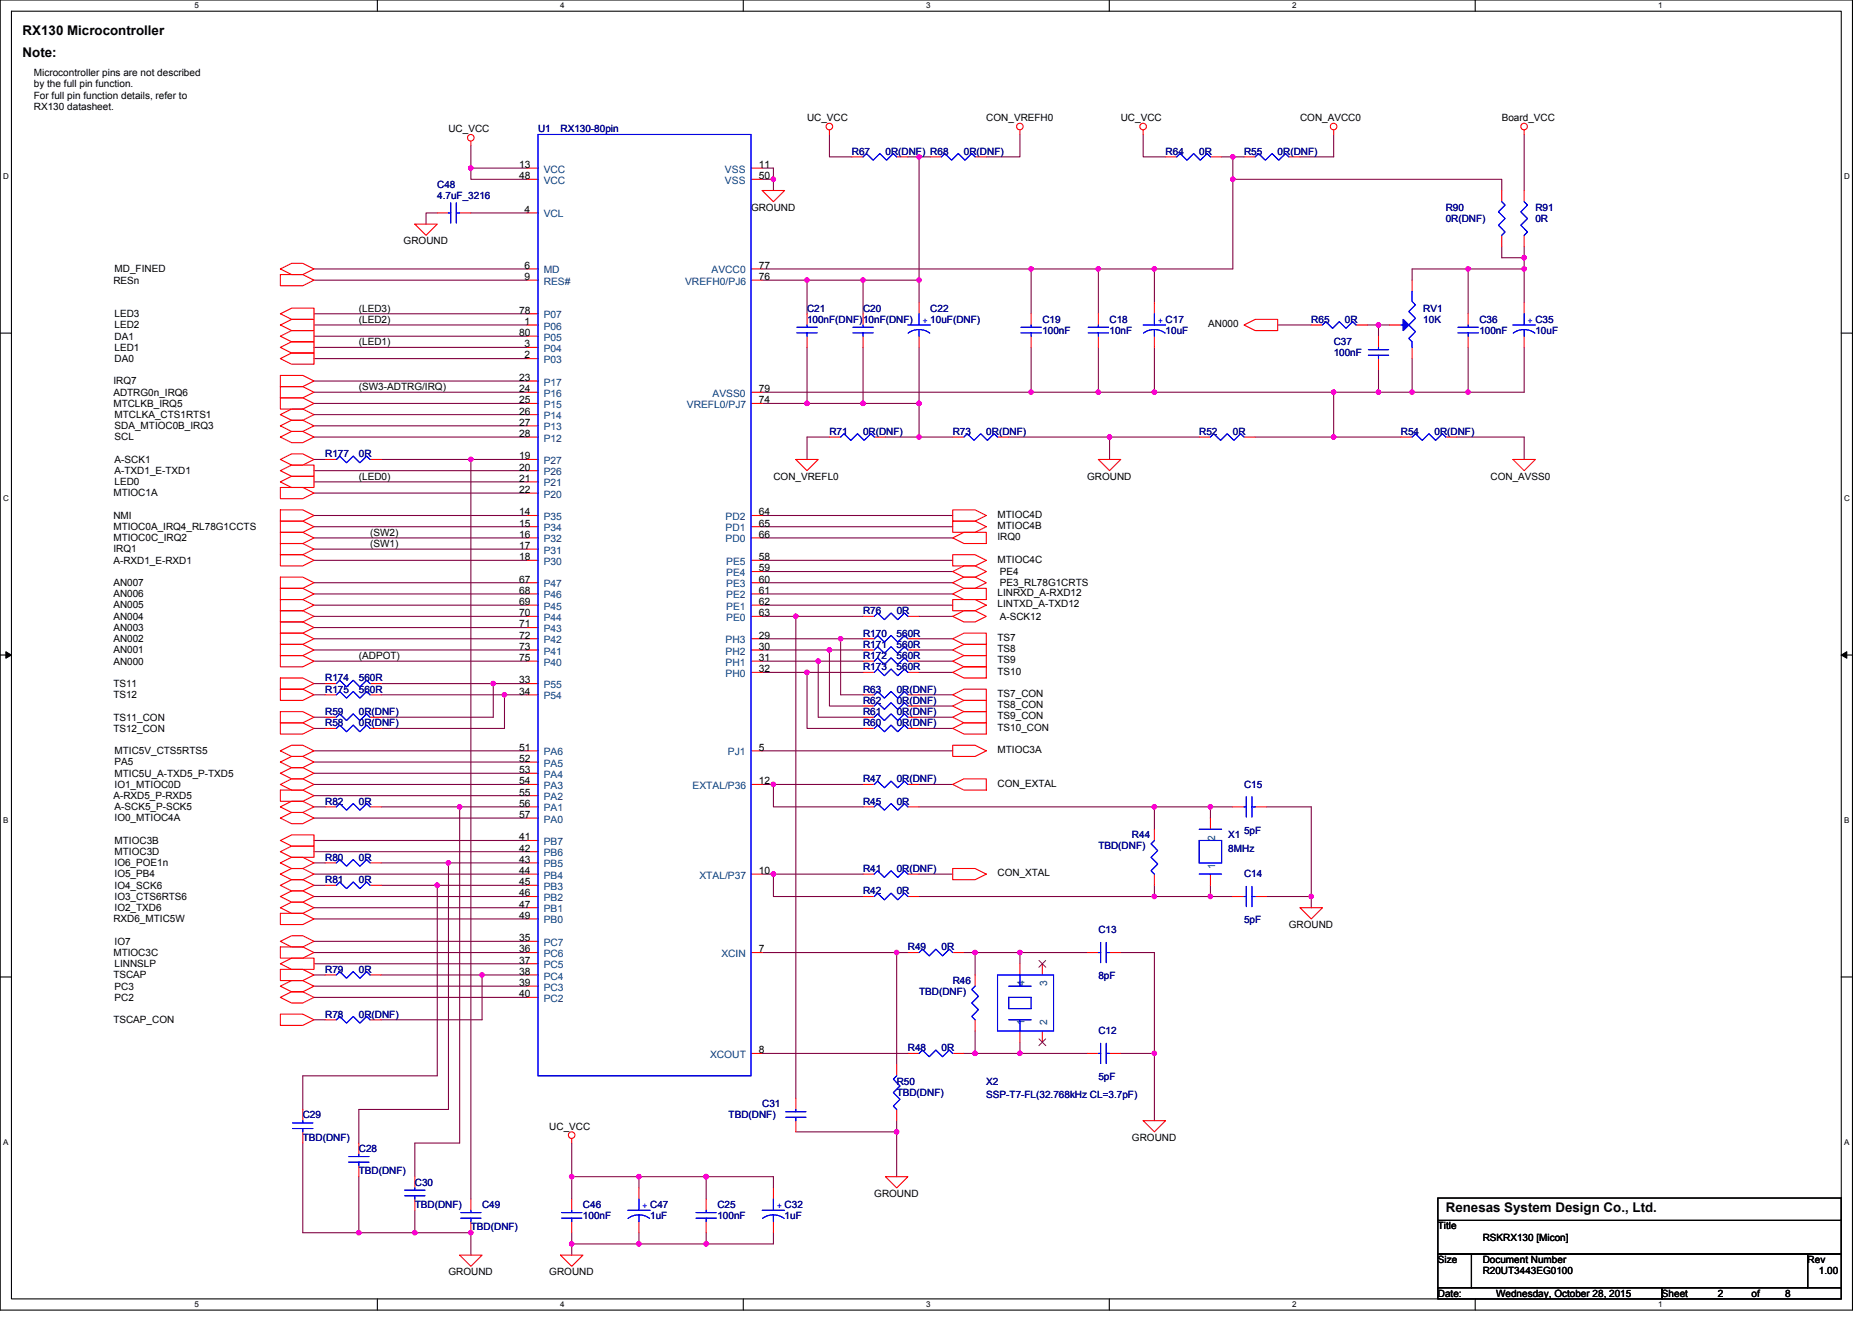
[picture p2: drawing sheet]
<svg xmlns="http://www.w3.org/2000/svg" width="297mm" height="210mm" viewBox="0 0 297 210" stroke-linecap="round" stroke-linejoin="round" font-family="sans-serif">
<path d="M0 0h293.9v207.9h-293.9zM1.8 1.8h290.4v204.3h-290.4z" fill="none" stroke="#000" stroke-width=".17"/>
<g fill="#fff">
<path d="M30.8 .2h.7v1.4h-.7z"/>
<path d="M30.8 206.3h.7v1.4h-.7z"/>
</g>
<path d="M59.9 0v1.8M59.9 206.1v1.8" fill="none" stroke="#000" stroke-width=".17"/>
<g fill="#fff">
<path d="M88.9 .2h.7v1.4h-.7z"/>
<path d="M88.9 206.3h.7v1.4h-.7z"/>
</g>
<path d="M117.9 0v1.8M117.9 206.1v1.8" fill="none" stroke="#000" stroke-width=".17"/>
<g fill="#fff">
<path d="M147 .2h.7v1.4h-.7z"/>
<path d="M147 206.3h.7v1.4h-.7z"/>
</g>
<path d="M176 0v1.8M176 206.1v1.8" fill="none" stroke="#000" stroke-width=".17"/>
<g fill="#fff">
<path d="M205 .2h.7v1.4h-.7z"/>
<path d="M205 206.3h.7v1.4h-.7z"/>
</g>
<path d="M234.1 0v1.8M234.1 206.1v1.8" fill="none" stroke="#000" stroke-width=".17"/>
<g fill="#fff">
<path d="M263.1 .2h.7v1.4h-.7z"/>
<path d="M263.1 206.3h.7v1.4h-.7z"/>
<path d="M.5 27.3h.9v1.4h-.9z"/>
<path d="M292.6 27.3h.9v1.4h-.9z"/>
<path d="M.5 78.4h.9v1.4h-.9z"/>
<path d="M292.6 78.4h.9v1.4h-.9z"/>
</g>
<path d="M0 52.9h1.8M292.2 52.9h1.7" fill="none" stroke="#000" stroke-width=".17"/>
<g fill="#fff">
<path d="M.5 129.5h.8v1.4h-.8z"/>
<path d="M292.6 129.5h.9v1.4h-.9z"/>
</g>
<path d="M0 103.9h1.8M292.2 103.9h1.7" fill="none" stroke="#000" stroke-width=".17"/>
<path d="M.9 103.4l.9 .5-.9 .5zM292.2 103.9l.8-.5v1z" fill="#000" stroke="#000" stroke-width=".16"/>
<g fill="#fff">
<path d="M.5 180.5h.8v1.4h-.8z"/>
<path d="M292.6 180.5h.9v1.4h-.9z"/>
</g>
<path d="M0 155h1.8M292.2 155h1.7M228.2 190.1h64v3.5h-64zM228.2 193.6h64v5.4h-64zM228.2 199h5.3v5.3h-5.3zM233.5 199h53.3v5.3h-53.3zM286.8 199h5.4v5.3h-5.4zM228.2 204.3h35.5v1.8h-35.5zM263.7 204.3h28.5v1.8h-28.5z" fill="none" stroke="#000" stroke-width=".17"/>
<g fill="none" stroke="#800040" stroke-width=".17">
<path d="M69.4 33.8h-1.8v1.8M74.7 26.7v1.7h8.9M74.7 33.8h8.9M74.7 26.7h8.9M74.7 23.1v3.6M120.9 26.7h1.8v1.7M120.9 28.4h1.8M122.7 28.4v1.8M131.6 21.3v3.6h3.6M144.1 24.9h1.7M145.8 24.9v19.5M145.8 24.9h1.8"/>
<path d="M161.8 21.3v3.6h-5.3M181.4 21.3v3.6h3.6M193.8 24.9h1.8M195.6 24.9v3.5M195.6 28.4v14.3h-12.4M195.6 28.4h42.7v1.8M195.6 24.9h1.8M211.6 21.3v3.6h-5.3M238.3 39.1v1.8h3.5M241.8 21.3v8.9M241.8 39.1v1.8M49.8 44.4h33.8"/>
<path d="M49.8 49.8h33.8M49.8 55.1h33.8M49.8 42.7h33.8M49.8 53.3h33.8M49.8 56.9h33.8M49.8 51.6h33.8M120.9 42.7h42.7M120.9 44.5h7.2M128.1 44.4v5.4M128.1 55.1v8.9h-7.2M128.1 44.4h8.8v5.4M136.9 44.4h8.9v3.6"/>
<path d="M136.9 55.1v8.9M145.8 55.1v8.9M163.6 55.1v7.1M163.6 42.7v7.1M163.6 42.7h10.7v7.1M174.3 42.7h8.9v5.3M174.3 55.1v7.1M183.2 55.1v7.1M202.7 51.6h5.4M217 51.6h1.7M218.7 58.7v3.5M220.5 51.6h-1.8v1.7"/>
<path d="M224.1 56.9v5.3M233 42.7h-8.9v1.7M233 55.1v7.1M233 42.7v7.1M233 42.7h8.8M241.8 55.1v7.1h-8.8M241.8 42.7v5.3M241.8 40.9v1.8M49.8 60.5h33.8M49.8 64h33.8M49.8 67.6h33.8M49.8 74.7h33.8"/>
<path d="M49.8 78.2h33.8M49.8 72.9h1.8M49.8 62.2h33.8M49.8 65.8h33.8M49.8 69.3h33.8M49.8 76.5h33.8M60.5 72.9h14.2M74.7 72.9v117.3M74.7 72.9h8.9M120.9 62.2h42.7M128.1 64h8.8M131.6 69.3h-3.5v3.6"/>
<path d="M136.9 64h8.9M140.5 69.3h5.3M145.8 69.3h5.4M145.8 64v5.3M160.1 69.3h16v3.6M163.6 62.2h10.7M174.3 62.2h8.9M176.1 69.3h14.2M183.2 62.2h28.4v7.1M199.2 69.3h12.4M211.6 62.2h7.1M211.6 69.3h10.7"/>
<path d="M218.7 62.2h5.4M224.1 62.2h8.9M231.2 69.3h10.6v3.6M49.8 96h33.8M49.8 99.6h33.8M49.8 81.8h33.8M49.8 83.6h33.8M49.8 87.1h33.8M49.8 94.2h33.8M49.8 97.8h33.8M49.8 85.3h33.8M49.8 88.9h33.8"/>
<path d="M49.8 92.5h33.8M120.9 81.8h30.3M120.9 83.6h30.3M120.9 85.3h30.3M120.9 88.9h30.3M120.9 90.7h30.3M120.9 92.5h30.3M120.9 94.2h30.3M120.9 96h30.3M120.9 97.8h5.4M126.3 97.8h10.6M126.3 97.8v76.4"/>
<path d="M145.8 97.8h5.4M49.8 113.8h1.8M49.8 115.6h1.8M49.8 103.1h33.8M49.8 119.1h33.8M49.8 101.3h33.8M49.8 104.9h33.8M49.8 108.5h1.8M49.8 110.2h1.8M60.5 110.2h19.5M60.5 108.5h17.8M78.3 108.5v5.3h-17.8"/>
<path d="M78.3 108.5h5.3M80 110.2v5.4h-19.5M80 110.2h3.6M120.9 104.9h8.9M120.9 103.1h10.7M120.9 119.1h30.3M120.9 101.3h12.5M120.9 106.7h7.2v8.9h8.8M128.1 106.7h8.8M129.8 104.9v8.9h7.1M129.8 104.9h7.1M131.6 103.1v8.9h5.3"/>
<path d="M131.6 103.1h5.3M133.4 101.3v8.9h3.5M133.4 101.3h3.5M145.8 101.3h5.4M145.8 103.1h5.4M145.8 104.9h5.4M145.8 106.7h5.4M145.8 110.2h5.4M145.8 112h5.4M145.8 113.8h5.4M145.8 115.6h5.4M49.8 120.9h33.8"/>
<path d="M49.8 124.5h33.8M49.8 126.2h33.8M49.8 133.3h33.8M49.8 138.7h33.8M49.8 122.7h33.8M49.8 129.8h33.8M49.8 135.1h33.8M49.8 136.9h1.8M49.8 128h1.8M60.5 136.9h10.7M60.5 128h12.4M71.2 136.9v39.1h-14.3v5.4"/>
<path d="M71.2 136.9h12.4M72.9 128h10.7M72.9 128v53.4h-7.1v5.3M120.9 124.5h1.8M120.9 138.7h1.8M122.7 124.5h14.2M122.7 138.7v3.5h14.2M122.7 124.5v3.5h14.2M122.7 138.7h14.2M145.8 128h37.4v3.6M145.8 138.7h5.4M145.8 124.5h5.4"/>
<path d="M183.2 128h8.9M192.1 128v1.8M192.1 128h3.5M201 128h7.1v14.2M49.8 142.2h33.8M49.8 145.8h33.8M49.8 149.4h33.8M49.8 152.9h33.8M49.8 158.2h33.8M49.8 144h33.8M49.8 151.1h33.8M49.8 156.5h33.8"/>
<path d="M49.8 140.5h1.8M49.8 154.7h1.8M60.5 154.7h16M60.5 140.5h8.9M69.4 140.5v30.2h-21.4v5.3M69.4 140.5h14.2M76.5 154.7v7.1h-16M76.5 154.7h7.1M120.9 151.1h21.4M142.3 151.1v17.8M142.3 151.1h1.8M145.8 142.2h37.4"/>
<path d="M152.9 151.1h1.8M154.7 151.1v3.6M154.7 151.1h7.1v1.8M161.8 151.1h10.7M177.8 151.1h5.4v16M183.2 140.5v1.7h8.9M192.1 140.5v1.7M192.1 142.2h3.5M201 142.2h7.1M208.1 142.2v1.8M49.8 161.8h1.8M120.9 167.1h23.2"/>
<path d="M126.3 179.6h16M142.3 179.6v7.1M142.3 177.8v1.8M152.9 167.1h1.8M154.7 163.6v3.5M154.7 167.1h7.1M161.8 167.1h10.7M161.8 165.4v1.7M177.8 167.1h5.4M183.2 167.1v10.7M48 181.4v14.2h8.9M56.9 195.6h17.8v3.5"/>
<path d="M56.9 186.7v8.9M65.8 192v3.6M90.7 197.4h10.7M90.7 186.7v3.5M90.7 197.4v1.7M90.7 181.4v5.3M90.7 195.6v1.8M90.7 186.7h10.7M101.4 186.7v1.8M101.4 195.6v1.8M101.4 186.7h10.7M101.4 197.4h10.7"/>
<path d="M112.1 186.7h10.6v1.8M112.1 186.7v3.5M112.1 195.6v1.8M122.7 195.6v1.8h-10.6"/>
</g>
<g fill="#f0f" stroke="#f0f" stroke-width=".17">
<circle cx="136.9" cy="44.4" r=".35"/>
<circle cx="128" cy="44.4" r=".35"/>
<circle cx="145.8" cy="64" r=".35"/>
<circle cx="145.8" cy="44.4" r=".35"/>
<circle cx="145.8" cy="24.9" r=".35"/>
<circle cx="183.2" cy="62.2" r=".35"/>
<circle cx="174.3" cy="62.2" r=".35"/>
<circle cx="174.3" cy="42.7" r=".35"/>
<circle cx="163.6" cy="42.7" r=".35"/>
<circle cx="183.2" cy="42.7" r=".35"/>
<circle cx="145.8" cy="69.3" r=".35"/>
<circle cx="232.9" cy="42.7" r=".35"/>
<circle cx="218.7" cy="51.5" r=".35"/>
<circle cx="232.9" cy="62.2" r=".35"/>
<circle cx="224.1" cy="62.2" r=".35"/>
<circle cx="211.6" cy="62.2" r=".35"/>
<circle cx="218.7" cy="62.2" r=".35"/>
<circle cx="241.8" cy="42.7" r=".35"/>
<circle cx="241.8" cy="40.9" r=".35"/>
<circle cx="211.6" cy="69.3" r=".35"/>
<circle cx="176" cy="69.3" r=".35"/>
<circle cx="183.2" cy="142.2" r=".35"/>
<circle cx="192.1" cy="142.2" r=".35"/>
<circle cx="192.1" cy="128" r=".35"/>
<circle cx="208.1" cy="142.2" r=".35"/>
<circle cx="183.2" cy="128" r=".35"/>
<circle cx="101.4" cy="186.7" r=".35"/>
<circle cx="112" cy="186.7" r=".35"/>
<circle cx="90.7" cy="197.3" r=".35"/>
<circle cx="101.4" cy="197.3" r=".35"/>
<circle cx="112" cy="197.3" r=".35"/>
<circle cx="74.7" cy="26.7" r=".35"/>
<circle cx="122.7" cy="28.4" r=".35"/>
<circle cx="163.6" cy="62.2" r=".35"/>
<circle cx="122.7" cy="124.4" r=".35"/>
<circle cx="122.7" cy="138.7" r=".35"/>
<circle cx="183.2" cy="167.1" r=".35"/>
<circle cx="161.8" cy="167.1" r=".35"/>
<circle cx="161.8" cy="151.1" r=".35"/>
<circle cx="142.3" cy="179.6" r=".35"/>
<circle cx="142.3" cy="151.1" r=".35"/>
<circle cx="90.7" cy="186.7" r=".35"/>
<circle cx="154.7" cy="151.1" r=".35"/>
<circle cx="154.7" cy="167.1" r=".35"/>
<circle cx="78.3" cy="108.4" r=".35"/>
<circle cx="80" cy="110.2" r=".35"/>
<circle cx="128" cy="106.7" r=".35"/>
<circle cx="133.4" cy="101.3" r=".35"/>
<circle cx="131.6" cy="103.1" r=".35"/>
<circle cx="129.8" cy="104.9" r=".35"/>
<circle cx="128" cy="64" r=".35"/>
<circle cx="126.3" cy="97.8" r=".35"/>
<circle cx="74.7" cy="72.9" r=".35"/>
<circle cx="71.1" cy="136.9" r=".35"/>
<circle cx="72.9" cy="128" r=".35"/>
<circle cx="69.4" cy="140.4" r=".35"/>
<circle cx="65.8" cy="195.6" r=".35"/>
<circle cx="56.9" cy="195.6" r=".35"/>
<circle cx="136.9" cy="64" r=".35"/>
<circle cx="76.5" cy="154.7" r=".35"/>
<circle cx="74.7" cy="195.6" r=".35"/>
<circle cx="195.6" cy="28.4" r=".35"/>
<circle cx="195.6" cy="24.9" r=".35"/>
</g>
<g fill="none" stroke="#f00" stroke-width=".17">
<path d="M65.8 35.6h3.6l-1.8 1.7zM69.4 33.8h1.8M72.9 33.8h1.8M74.7 22.4v.7M83.6 33.8h1.8M83.6 26.7h1.8M83.6 28.4h1.8M119.2 26.7h1.7M119.2 28.4h1.7M120.9 30.2h3.6l-1.8 1.8zM131.6 20.6v.7M135.2 24.9h1.7"/>
<path d="M142.3 24.9h1.8M147.6 24.9h1.8M154.7 24.9h1.8M161.8 20.6v.7M181.4 20.6v.7M185 24.9h1.7M192.1 24.9h1.7M197.4 24.9h1.8M204.5 24.9h1.8M211.6 20.6v.7M238.3 30.2v1.8M238.3 37.3v1.8"/>
<path d="M241.8 20.6v.7M241.8 30.2v1.8M241.8 37.3v1.8M44.5 42.7l1.8-.9h1.7l1.8 .9-1.8 .9h-1.7zM44.5 43.6h3.5l1.8 .9-1.8 .8h-3.5zM44.5 49.8l1.8-.9h3.5v1.8h-3.5zM44.5 51.6l1.8-.9h3.5v1.8h-3.5zM44.5 55.1l1.8-.9h3.5v1.8h-3.5zM44.5 59.6h3.5l1.8 .9-1.8 .8h-3.5zM44.5 56.9l1.8-.9h3.5v1.8h-3.5zM44.5 53.3l1.8-.8h3.5v1.7h-3.5zM83.6 49.8h1.8"/>
<path d="M83.6 51.6h1.8M83.6 53.3h1.8M83.6 55.1h1.8M83.6 56.9h1.8M83.6 44.4h1.8M83.6 42.7h1.8M119.2 44.4h1.7M119.2 42.7h1.7M128.1 49.8v1.8M128.1 53.3v1.8M136.9 49.8v1.8M136.9 53.3v1.8"/>
<path d="M145.8 48v1.8M145.8 53.3v1.8M163.6 49.8v1.8M163.6 53.3v1.8M174.3 49.8v1.8M174.3 53.3v1.8M183.2 48v1.8M183.2 53.3v1.8M197.4 51.6l1.8-.9h3.5v1.8h-3.5zM208.1 51.6h1.7M215.2 51.6h1.8M218.7 53.3v1.8"/>
<path d="M218.7 56.9v1.8M220.5 51.6h1.8M224.1 44.5v1.7M224.1 55.1v1.8M233 49.8v1.8M233 53.3v1.8M241.8 48v1.8M241.8 53.3v1.8M44.5 72.9l1.8-.9h1.7l1.8 .9-1.8 .9h-1.7zM44.5 77.3h3.5l1.8 .9-1.8 .9h-3.5zM44.5 61.3h3.5l1.8 .9-1.8 .9h-3.5zM44.5 65.8l1.8-.9h1.7l1.8 .9-1.8 .9h-1.7z"/>
<path d="M44.5 67.6l1.8-.9h1.7l1.8 .9-1.8 .9h-1.7zM44.5 69.3l1.8-.8h1.7l1.8 .8-1.8 .9h-1.7zM44.5 74.7l1.8-.9h3.5v1.8h-3.5zM44.5 76.5l1.8-.9h3.5v1.7h-3.5zM44.5 63.1h3.5l1.8 .9-1.8 .9h-3.5zM51.6 72.9h1.8M58.7 72.9h1.8M83.6 69.3h1.8M83.6 72.9h1.8M83.6 67.6h1.8M83.6 65.8h1.8M83.6 64h1.8"/>
<path d="M83.6 62.2h1.8M83.6 60.5h1.8M83.6 74.7h1.8M83.6 76.5h1.8M83.6 78.2h1.8M119.2 64h1.7M119.2 62.2h1.7M126.3 72.9h3.5l-1.7 1.8zM131.6 69.3h1.8M138.7 69.3h1.8M151.2 69.3h1.7M158.3 69.3h1.8"/>
<path d="M174.3 72.9h3.5l-1.7 1.8zM190.3 69.3h1.8M197.4 69.3h1.8M222.3 69.3h1.8M229.4 69.3h1.8M240.1 72.9h3.5l-1.8 1.8zM44.5 91.6h3.5l1.8 .9-1.8 .8h-3.5zM44.5 93.3h3.5l1.8 .9-1.8 .9h-3.5zM44.5 95.1h3.5l1.8 .9-1.8 .9h-3.5zM44.5 96.9h3.5l1.8 .9-1.8 .9h-3.5zM44.5 98.7h3.5l1.8 .9-1.8 .9h-3.5zM44.5 80.9h3.5l1.8 .9-1.8 .9h-3.5z"/>
<path d="M44.5 86.2h3.5l1.8 .9-1.8 .9h-3.5zM44.5 88h3.5l1.8 .9-1.8 .9h-3.5zM44.5 84.5h3.5l1.8 .8-1.8 .9h-3.5zM44.5 82.7h3.5l1.8 .9-1.8 .9h-3.5zM83.6 97.8h1.8M83.6 81.8h1.8M83.6 88.9h1.8M83.6 87.1h1.8M83.6 85.3h1.8M83.6 83.6h1.8M83.6 99.6h1.8M83.6 96h1.8"/>
<path d="M83.6 94.2h1.8M83.6 92.5h1.8M119.2 97.8h1.7M119.2 81.8h1.7M119.2 88.9h1.7M119.2 85.3h1.7M119.2 83.6h1.7M119.2 96h1.7M119.2 94.2h1.7M119.2 92.5h1.7M119.2 90.7h1.7M136.9 97.8h1.8"/>
<path d="M144.1 97.8h1.7M151.2 90.7l1.7-.9h1.8l1.8 .9-1.8 .9h-1.8zM151.2 92.5l1.7-.9h1.8l1.8 .9-1.8 .8h-1.8zM151.2 97.8l1.7-.9h1.8l1.8 .9-1.8 .9h-1.8zM151.2 85.3l1.7-.8h3.6v1.7h-3.6zM151.2 80.9h3.5l1.8 .9-1.8 .9h-3.5zM151.2 94.2l1.7-.9h3.6v1.8h-3.6zM151.2 95.1h3.5l1.8 .9-1.8 .9h-3.5zM151.2 82.7h3.5l1.8 .9-1.8 .9h-3.5zM151.2 88h3.5l1.8 .9-1.8 .9h-3.5zM44.5 119.1l1.8-.9h1.7l1.8 .9-1.8 .9h-1.7zM44.5 100.5h3.5l1.8 .8-1.8 .9h-3.5z"/>
<path d="M44.5 102.2h3.5l1.8 .9-1.8 .9h-3.5zM44.5 104h3.5l1.8 .9-1.8 .9h-3.5zM44.5 107.6h3.5l1.8 .9-1.8 .8h-3.5zM44.5 109.3h3.5l1.8 .9-1.8 .9h-3.5zM44.5 112.9h3.5l1.8 .9-1.8 .9h-3.5zM44.5 114.7h3.5l1.8 .9-1.8 .9h-3.5zM51.6 110.2h1.8M51.6 115.6h1.8M51.6 108.5h1.8M51.6 113.8h1.8M58.7 110.2h1.8M58.7 115.6h1.8"/>
<path d="M58.7 108.5h1.8M58.7 113.8h1.8M83.6 110.2h1.8M83.6 104.9h1.8M83.6 103.1h1.8M83.6 101.3h1.8M83.6 108.5h1.8M83.6 119.1h1.8M119.2 104.9h1.7M119.2 103.1h1.7M119.2 101.3h1.7M119.2 119.1h1.7"/>
<path d="M119.2 106.7h1.7M136.9 112h1.8M136.9 110.2h1.8M136.9 115.6h1.8M136.9 104.9h1.8M136.9 103.1h1.8M136.9 101.3h1.8M136.9 106.7h1.8M136.9 113.8h1.8M144.1 112h1.7M144.1 110.2h1.7M144.1 115.6h1.7"/>
<path d="M144.1 104.9h1.7M144.1 103.1h1.7M144.1 101.3h1.7M144.1 106.7h1.7M144.1 113.8h1.7M151.2 101.3l1.7-.8h3.6v1.7h-3.6zM151.2 103.1l1.7-.9h3.6v1.8h-3.6zM151.2 104.9l1.7-.9h3.6v1.8h-3.6zM151.2 106.7l1.7-.9h3.6v1.8h-3.6zM151.2 110.2l1.7-.9h3.6v1.8h-3.6zM151.2 112l1.7-.9h3.6v1.8h-3.6zM151.2 113.8l1.7-.9h3.6v1.8h-3.6z"/>
<path d="M151.2 115.6l1.7-.9h3.6v1.8h-3.6zM151.2 118.2h3.5l1.8 .9-1.8 .9h-3.5zM44.5 122.7l1.8-.9h1.7l1.8 .9-1.8 .9h-1.7zM44.5 135.1l1.8-.9h3.5v1.8h-3.5zM44.5 133.3l1.8-.8h3.5v1.7h-3.5zM44.5 120.9l1.8-.9h1.7l1.8 .9-1.8 .9h-1.7zM44.5 124.5l1.8-.9h1.7l1.8 .9-1.8 .8h-1.7zM44.5 125.3h3.5l1.8 .9-1.8 .9h-3.5zM44.5 128l1.8-.9h1.7l1.8 .9-1.8 .9h-1.7zM44.5 129.8l1.8-.9h1.7l1.8 .9-1.8 .9h-1.7zM44.5 136.9l1.8-.9h1.7l1.8 .9-1.8 .9h-1.7zM44.5 138.7l1.8-.9h1.7l1.8 .9-1.8 .9h-1.7z"/>
<path d="M51.6 136.9h1.8M51.6 128h1.8M58.7 136.9h1.8M58.7 128h1.8M83.6 124.5h1.8M83.6 136.9h1.8M83.6 128h1.8M83.6 138.7h1.8M83.6 129.8h1.8M83.6 126.2h1.8M83.6 122.7h1.8M83.6 120.9h1.8"/>
<path d="M83.6 135.1h1.8M83.6 133.3h1.8M119.2 124.5h1.7M119.2 138.7h1.7M136.9 124.5h1.8M136.9 128h1.8M136.9 138.7h1.8M144.1 124.5h1.7M144.1 128h1.7M144.1 138.7h1.7M151.2 124.5l1.7-.9h3.6v1.7h-3.6zM151.2 137.8h3.5l1.8 .9-1.8 .9h-3.5z"/>
<path d="M183.2 131.6v1.7M183.2 138.7v1.8M192.1 129.8v1.8M192.1 138.7v1.8M195.6 128h1.8M199.2 128h1.8M44.5 150.2h3.5l1.8 .9-1.8 .9h-3.5zM44.5 149.4l1.8-.9h1.7l1.8 .9-1.8 .8h-1.7zM44.5 156.5l1.8-.9h1.7l1.8 .9-1.8 .9h-1.7zM44.5 140.5l1.8-.9h1.7l1.8 .9-1.8 .9h-1.7zM44.5 142.2l1.8-.8h1.7l1.8 .8-1.8 .9h-1.7zM44.5 144l1.8-.9h1.7l1.8 .9-1.8 .9h-1.7z"/>
<path d="M44.5 153.8h3.5l1.8 .9-1.8 .9h-3.5zM44.5 158.2l1.8-.8h1.7l1.8 .8-1.8 .9h-1.7zM44.5 152.9l1.8-.9h3.5v1.8h-3.5zM44.5 144.9h3.5l1.8 .9-1.8 .9h-3.5zM51.6 140.5h1.8M51.6 154.7h1.8M58.7 140.5h1.8M58.7 154.7h1.8M83.6 142.2h1.8M83.6 140.5h1.8M83.6 151.1h1.8M83.6 145.8h1.8"/>
<path d="M83.6 144h1.8M83.6 158.2h1.8M83.6 156.5h1.8M83.6 154.7h1.8M83.6 152.9h1.8M83.6 149.4h1.8M119.2 151.1h1.7M136.9 142.2h1.8M144.1 142.2h1.7M144.1 151.1h1.7M151.2 151.1h1.7M154.7 154.7v1.8"/>
<path d="M161.8 152.9v1.8M165.4 152.9v1.8M172.5 151.1h1.8M176.1 151.1h1.7M195.6 142.2h1.8M199.2 142.2h1.8M206.3 144h3.5l-1.7 1.8zM44.5 160.9h3.5l1.8 .9-1.8 .9h-3.5zM48 176v1.8M48 179.6v1.8M51.6 161.8h1.8M58.7 161.8h1.8"/>
<path d="M119.2 167.1h1.7M126.3 174.2v1.8M126.3 177.8v1.8M142.3 168.9v1.8M142.3 176v1.8M144.1 167.1h1.7M151.2 167.1h1.7M154.7 161.8v1.8M161.8 163.6v1.8M165.4 163.6v1.8M172.5 167.1h1.8M176.1 167.1h1.7"/>
<path d="M181.4 177.8h3.6l-1.8 1.8zM56.9 181.4v1.7M56.9 184.9v1.8M65.8 186.7v1.8M65.8 190.2v1.8M72.9 199.1h3.6l-1.8 1.8zM74.7 190.2v1.8M74.7 193.8v1.8M88.9 199.1h3.6l-1.8 1.8zM90.7 180.6v.8M90.7 190.2v1.8M90.7 193.8v1.8"/>
<path d="M101.4 188.5v1.7M101.4 193.8v1.8M112.1 190.2v1.8M112.1 193.8v1.8M122.7 188.5v1.7M122.7 193.8v1.8M140.5 186.7h3.6l-1.8 1.8z"/>
<circle cx="74.7" cy="21.9" r=".52"/>
<circle cx="131.6" cy="20.1" r=".52"/>
<circle cx="161.8" cy="20.1" r=".52"/>
<circle cx="181.4" cy="20.1" r=".52"/>
<circle cx="211.6" cy="20.1" r=".52"/>
<circle cx="241.8" cy="20.1" r=".52"/>
<circle cx="90.7" cy="180.1" r=".52"/>
</g>
<g fill="none" stroke="#00f" stroke-width=".17">
<path d="M71.2 33.8h.3M71.5 32.2v3.2M72.4 33.8h.5M72.4 32.2v3.2M85.4 21.3h33.8v149.4h-33.8zM136.9 24.9l.6-.5 1.1 1 1-1 1.1 1 1-1 .6 .5M149.4 24.9l.5-.5 1.1 1 1.1-1 1 1 1.1-1 .5 .5M186.7 24.9l.6-.5 1 1 1.1-1 1.1 1 1-1 .6 .5M199.2 24.9l.5-.5 1.1 1 1-1 1.1 1 1.1-1 .5 .5M238.3 32l.5 .5-1 1.1 1 1.1-1 1 1 1.1-.5 .5M241.8 32l.6 .5-1.1 1.1 1.1 1.1-1.1 1 1.1 1.1-.6 .5M126.4 52.8h3.3"/>
<path d="M126.4 51.9h3.3M128.1 51.6v.3M128.1 52.8v.5M135.3 52.8h3.3M135.3 51.9h3.3M136.9 51.6v.3M136.9 52.8v.5M144.1 51.6h3.5M144.1 52.9a2.86 2.86 0 0 1 3.4 0M145.8 52.3v1M145.8 49.8v1.8M162 52.8h3.2"/>
<path d="M162 51.9h3.2M163.6 51.6v.3M163.6 52.8v.5M172.7 52.8h3.2M172.7 51.9h3.2M174.3 51.6v.3M174.3 52.8v.5M181.4 51.6h3.6M181.4 52.9a2.86 2.86 0 0 1 3.5 0M183.2 52.3v1M183.2 49.8v1.8M209.8 51.6l.6-.6 1.1 1.1 1-1.1 1.1 1.1 1-1.1 .6 .6"/>
<path d="M217.1 56.4h3.2M217.1 55.5h3.2M218.7 55.1v.4M218.7 56.4v.5M222.3 51.6h.3M224.1 46.2v1.6l.5 .6-1.1 1 1.1 1.1-1.1 1.1 1.1 1-1.1 1.1 .6 .5v.9M231.3 52.8h3.3M231.3 51.9h3.3M233 51.6v.3M233 52.8v.5M240.1 51.6h3.5M240.1 52.9a2.86 2.86 0 0 1 3.4 0"/>
<path d="M241.8 52.3v1M241.8 49.8v1.8M53.4 72.9l.5-.5 1.1 1 1-1 1.1 1 1.1-1 .5 .5M133.4 69.3l.5-.5 1.1 1.1 1.1-1.1 1 1.1 1.1-1.1 .5 .5M152.9 69.3l.6-.5 1.1 1.1 1-1.1 1.1 1.1 1.1-1.1 .5 .5M192.1 69.3l.5-.5 1.1 1.1 1-1.1 1.1 1.1 1.1-1.1 .5 .5M224.1 69.3l.5-.5 1.1 1.1 1-1.1 1.1 1.1 1.1-1.1 .5 .5M138.7 97.8l.6-.5 1 1 1.1-1 1 1 1.1-1 .6 .5M53.4 110.2l.5-.5 1.1 1.1 1-1.1 1.1 1.1 1.1-1.1 .5 .5M53.4 108.5l.5-.6 1.1 1.1 1-1.1 1.1 1.1 1.1-1.1 .5 .6M53.4 113.8l.5-.5 1.1 1 1-1 1.1 1 1.1-1 .5 .5M53.4 115.6l.5-.6 1.1 1.1 1-1.1 1.1 1.1 1.1-1.1 .5 .6"/>
<path d="M138.7 112l.6-.5 1 1 1.1-1 1 1 1.1-1 .6 .5M138.7 110.2l.6-.5 1 1.1 1.1-1.1 1 1.1 1.1-1.1 .6 .5M138.7 115.6l.6-.6 1 1.1 1.1-1.1 1 1.1 1.1-1.1 .6 .6M138.7 103.1l.6-.5 1 1.1 1.1-1.1 1 1.1 1.1-1.1 .6 .5M138.7 113.8l.6-.5 1 1 1.1-1 1 1 1.1-1 .6 .5M138.7 104.9l.6-.5 1 1 1.1-1 1 1 1.1-1 .6 .5M138.7 101.3l.6-.5 1 1.1 1.1-1.1 1 1.1 1.1-1.1 .6 .5M138.7 106.7l.6-.5 1 1 1.1-1 1 1 1.1-1 .6 .5M53.4 136.9l.5-.5 1.1 1 1-1 1.1 1 1.1-1 .5 .5M53.4 128l.5-.5 1.1 1 1-1 1.1 1 1.1-1 .5 .5M138.7 124.5l.6-.6 1 1.1 1.1-1.1 1 1.1 1.1-1.1 .6 .6M138.7 128l.6-.5 1 1 1.1-1 1 1 1.1-1 .6 .5"/>
<path d="M138.7 138.7l.6-.5 1 1 1.1-1 1 1 1.1-1 .6 .5M183.2 133.3l-.6 .6 1.1 1.1-1.1 1 1.1 1.1-1.1 1.1 .6 .5M190.3 133.3h3.5v3.6h-3.5zM190.3 138.7h3.5M190.3 131.6h3.5M197.4 128h.4M197.8 126.4v3.2M198.6 126.4v3.2M198.6 128h.6M53.4 140.5l.5-.6 1.1 1.1 1-1.1 1.1 1.1 1.1-1.1 .5 .6M53.4 154.7l.5-.5 1.1 1 1-1 1.1 1 1.1-1 .5 .5M138.7 142.2l.6-.5 1 1.1 1.1-1.1 1 1.1 1.1-1.1 .6 .5"/>
<path d="M145.8 151.1l.6-.5 1 1.1 1.1-1.1 1.1 1.1 1-1.1 .6 .5M154.7 156.5l-.5 .5 1.1 1.1-1.1 1 1.1 1.1-1.1 1.1 .5 .5M158.3 154.7h8.9v8.9h-8.9zM160.1 158.2h3.5v1.8h-3.5zM160.1 156.5h3.5M161.8 154.7v1.8M174.3 151.1h.3M174.6 149.5v3.2M175.5 149.5v3.2M175.5 151.1h.6M197.4 142.2h.4M197.8 140.6v3.2"/>
<path d="M198.6 140.6v3.2M198.6 142.2h.6M46.4 179h3.3M46.4 178.2h3.3M48 177.8v.4M48 179v.6M53.4 161.8l.5-.5 1.1 1 1-1 1.1 1 1.1-1 .5 .5M124.7 177.3h3.2M124.7 176.4h3.2M126.3 176v.4M126.3 177.3v.5M142.3 170.7l-.6 .5 1.1 1.1-1.1 1.1 1.1 1-1.1 1.1 .6 .5"/>
<path d="M145.8 167.1l.6-.5 1 1.1 1.1-1.1 1.1 1.1 1-1.1 .6 .5M160.1 161.8h3.5M161.8 161.8v1.8M174.3 167.1h.3M174.6 165.5v3.2M175.5 165.5v3.2M175.5 167.1h.6M55.3 184.4h3.2M55.3 183.5h3.2M56.9 183.1v.4M56.9 184.4v.5M64.2 189.7h3.2"/>
<path d="M64.2 188.8h3.2M65.8 188.5v.3M65.8 189.7v.5M73.1 193.3h3.2M73.1 192.4h3.2M74.7 192v.4M74.7 193.3v.5M89.1 193.3h3.2M89.1 192.4h3.2M90.7 192v.4M90.7 193.3v.5M99.6 192h3.6"/>
<path d="M99.6 193.3a2.86 2.86 0 0 1 3.5 0M101.4 192.7v1.1M101.4 190.2v1.8M110.4 193.3h3.3M110.4 192.4h3.3M112.1 192v.4M112.1 193.3v.5M120.9 192h3.6M121 193.3a2.86 2.86 0 0 1 3.4 0M122.7 192.7v1.1M122.7 190.2v1.8"/>
</g>
<g fill="#00f" stroke="#00f" stroke-width=".17">
<path d="M222.6 50.7l.9 .9-.9 .9z" fill-rule="evenodd"/>
<path d="M222.6 50.7l.9 .9-.9 .9z" fill-rule="evenodd"/>
</g>
<path d="M164.9 152.4l1 1.1M165.9 152.4l-1.1 1.1M164.9 164.8l1 1.1M165.9 164.8l-1.1 1.1" fill="none" stroke="#804000" stroke-width=".16"/>
<g font-size="2.1">
<text x="3.6" y="5.5">RX130 Microcontroller</text>
<text x="3.6" y="9.1">Note:</text>
<text x="229.4" y="192.2">Renesas System Design Co., Ltd.</text>
</g>
<g font-size="1.6">
<text x="5.4" y="12.1">Microcontroller pins are not described</text>
<text x="5.4" y="13.9">by the full pin function.</text>
<text x="5.4" y="15.6">For full pin function details, refer to</text>
<text x="5.4" y="17.4">RX130 datasheet.</text>
<text x="71.2" y="21">UC_VCC</text>
<text x="128.1" y="19.2">UC_VCC</text>
<text x="156.5" y="19.2">CON_VREFH0</text>
<text x="177.8" y="19.2">UC_VCC</text>
<text x="206.3" y="19.2">CON_AVCC0</text>
<text x="238.3" y="19.2">Board_VCC</text>
<text x="82.4" y="28.4">48</text>
<text x="82.4" y="26.6">13</text>
<text x="120.4" y="26.6">11</text>
<text x="120.4" y="28.4">50</text>
<text x="83.2" y="33.8">4</text>
<text x="119.2" y="33.4">GROUND</text>
<text x="64" y="38.8">GROUND</text>
<text x="18" y="45">RESn</text>
<text x="18.2" y="43.2">MD_FINED</text>
<text x="83.2" y="42.7">6</text>
<text x="83.2" y="44.4">9</text>
<text x="120.4" y="42.7">77</text>
<text x="120.4" y="44.4">76</text>
<text x="18.2" y="50.3">LED3</text>
<text x="18.2" y="52.1">LED2</text>
<text x="18.2" y="53.9">DA1</text>
<text x="56.9" y="51.2">(LED2)</text>
<text x="56.9" y="49.4">(LED3)</text>
<text x="82.4" y="49.8">78</text>
<text x="82.4" y="53.3">80</text>
<text x="83.2" y="51.5">1</text>
<text x="191.7" y="51.9">AN000</text>
<text x="18.2" y="55.6">LED1</text>
<text x="18.2" y="57.4">DA0</text>
<text x="56.9" y="54.8">(LED1)</text>
<text x="83.2" y="55.1">3</text>
<text x="83.2" y="56.9">2</text>
<text x="18" y="62.8">ADTRG0n_IRQ6</text>
<text x="18" y="61">IRQ7</text>
<text x="18" y="64.5">MTCLKB_IRQ5</text>
<text x="56.9" y="61.9">(SW3-ADTRG/IRQ)</text>
<text x="82.4" y="65.8">26</text>
<text x="82.4" y="64">25</text>
<text x="82.4" y="62.2">24</text>
<text x="82.4" y="60.4">23</text>
<text x="120.4" y="62.2">79</text>
<text x="120.4" y="64">74</text>
<text x="18.2" y="66.3">MTCLKA_CTS1RTS1</text>
<text x="18.2" y="68.1">SDA_MTIOC0B_IRQ3</text>
<text x="18.2" y="69.9">SCL</text>
<text x="82.4" y="69.3">28</text>
<text x="82.4" y="67.5">27</text>
<text x="18.2" y="73.4">A-SCK1</text>
<text x="18.2" y="75.2">A-TXD1_E-TXD1</text>
<text x="18.2" y="77">LED0</text>
<text x="56.9" y="76.1">(LED0)</text>
<text x="82.4" y="72.9">19</text>
<text x="82.4" y="74.7">20</text>
<text x="82.4" y="76.4">21</text>
<text x="122.7" y="76.1">CON_VREFL0</text>
<text x="172.5" y="76.1">GROUND</text>
<text x="236.5" y="76.1">CON_AVSS0</text>
<text x="18" y="78.8">MTIOC1A</text>
<text x="18" y="82.3">NMI</text>
<text x="82.4" y="81.8">14</text>
<text x="82.4" y="78.2">22</text>
<text x="82.4" y="83.5">15</text>
<text x="120.4" y="83.5">65</text>
<text x="120.4" y="81.8">64</text>
<text x="158.3" y="82.1">MTIOC4D</text>
<text x="158.3" y="83.9">MTIOC4B</text>
<text x="18" y="87.7">IRQ1</text>
<text x="18" y="89.4">A-RXD1_E-RXD1</text>
<text x="18" y="85.9">MTIOC0C_IRQ2</text>
<text x="18" y="84.1">MTIOC0A_IRQ4_RL78G1CCTS</text>
<text x="58.7" y="85">(SW2)</text>
<text x="58.7" y="86.8">(SW1)</text>
<text x="82.4" y="88.9">18</text>
<text x="82.4" y="87.1">17</text>
<text x="82.4" y="85.3">16</text>
<text x="120.4" y="85.3">66</text>
<text x="120.4" y="88.9">58</text>
<text x="158.3" y="85.7">IRQ0</text>
<text x="158.3" y="89.3">MTIOC4C</text>
<text x="18" y="93">AN007</text>
<text x="18" y="94.8">AN006</text>
<text x="82.4" y="96">69</text>
<text x="82.4" y="94.2">68</text>
<text x="82.4" y="92.4">67</text>
<text x="120.4" y="96">62</text>
<text x="120.4" y="94.2">61</text>
<text x="120.4" y="92.4">60</text>
<text x="120.4" y="90.7">59</text>
<text x="158.3" y="94.6">LINRXD_A-RXD12</text>
<text x="158.6" y="91.2">PE4</text>
<text x="158.6" y="93">PE3_RL78G1CRTS</text>
<text x="18" y="96.5">AN005</text>
<text x="18" y="98.3">AN004</text>
<text x="18" y="101.9">AN002</text>
<text x="18" y="100.1">AN003</text>
<text x="82.4" y="101.3">72</text>
<text x="82.4" y="99.5">71</text>
<text x="82.4" y="97.8">70</text>
<text x="120.4" y="101.3">29</text>
<text x="120.4" y="97.8">63</text>
<text x="158.3" y="101.7">TS7</text>
<text x="158.3" y="96.4">LINTXD_A-TXD12</text>
<text x="158.6" y="98.3">A-SCK12</text>
<text x="18" y="103.7">AN001</text>
<text x="18" y="105.4">AN000</text>
<text x="56.9" y="104.5">(ADPOT)</text>
<text x="82.4" y="104.9">75</text>
<text x="82.4" y="103.1">73</text>
<text x="120.4" y="106.7">32</text>
<text x="120.4" y="104.9">31</text>
<text x="120.4" y="103.1">30</text>
<text x="158.3" y="103.5">TS8</text>
<text x="158.3" y="105.3">TS9</text>
<text x="158.3" y="107">TS10</text>
<text x="18" y="109">TS11</text>
<text x="18" y="110.8">TS12</text>
<text x="82.4" y="108.4">33</text>
<text x="82.4" y="110.2">34</text>
<text x="158.3" y="110.6">TS7_CON</text>
<text x="158.3" y="112.4">TS8_CON</text>
<text x="18" y="114.3">TS11_CON</text>
<text x="18" y="116.1">TS12_CON</text>
<text x="18.2" y="119.7">MTIC5V_CTS5RTS5</text>
<text x="82.4" y="119.1">51</text>
<text x="120.4" y="119.1">5</text>
<text x="158.3" y="114.2">TS9_CON</text>
<text x="158.3" y="115.9">TS10_CON</text>
<text x="158.3" y="119.5">MTIOC3A</text>
<text x="18.2" y="123.2">MTIC5U_A-TXD5_P-TXD5</text>
<text x="18.2" y="121.4">PA5</text>
<text x="18.2" y="125">IO1_MTIOC0D</text>
<text x="82.4" y="124.4">54</text>
<text x="82.4" y="122.7">53</text>
<text x="82.4" y="120.9">52</text>
<text x="120.4" y="124.4">12</text>
<text x="158.3" y="124.8">CON_EXTAL</text>
<text x="18" y="126.8">A-RXD5_P-RXD5</text>
<text x="18.2" y="128.5">A-SCK5_P-SCK5</text>
<text x="18.2" y="130.3">IO0_MTIOC4A</text>
<text x="82.4" y="129.8">57</text>
<text x="82.4" y="128">56</text>
<text x="82.4" y="126.2">55</text>
<text x="18.2" y="135.7">MTIOC3D</text>
<text x="18.2" y="133.9">MTIOC3B</text>
<text x="18.2" y="137.4">IO6_POE1n</text>
<text x="82.4" y="136.9">43</text>
<text x="82.4" y="135.1">42</text>
<text x="82.4" y="133.3">41</text>
<text x="18.2" y="139.2">IO5_PB4</text>
<text x="18.2" y="141">IO4_SCK6</text>
<text x="18.2" y="142.8">IO3_CTS6RTS6</text>
<text x="82.4" y="144">47</text>
<text x="82.4" y="142.2">46</text>
<text x="82.4" y="140.4">45</text>
<text x="82.4" y="138.7">44</text>
<text x="120.4" y="138.7">10</text>
<text x="158.3" y="139">CON_XTAL</text>
<text x="18" y="146.3">RXD6_MTIC5W</text>
<text x="18.2" y="149.9">IO7</text>
<text x="18.2" y="144.5">IO2_TXD6</text>
<text x="82.4" y="145.8">49</text>
<text x="82.4" y="149.3">35</text>
<text x="204.5" y="147.2">GROUND</text>
<text x="18" y="151.7">MTIOC3C</text>
<text x="18" y="155.2">TSCAP</text>
<text x="18.2" y="153.4">LINNSLP</text>
<text x="82.4" y="154.7">38</text>
<text x="82.4" y="152.9">37</text>
<text x="82.4" y="151.1">36</text>
<text x="120.4" y="151.1">7</text>
<text x="18.2" y="157">PC3</text>
<text x="18.2" y="158.8">PC2</text>
<text x="82.4" y="158.2">40</text>
<text x="82.4" y="156.4">39</text>
<text x="18" y="162.3">TSCAP_CON</text>
<text x="120.4" y="167.1">8</text>
<text x="87.2" y="179.2">UC_VCC</text>
<text x="179.6" y="181">GROUND</text>
<text x="138.7" y="189.9">GROUND</text>
<text x="228.2" y="195.1">Title</text>
<text x="235.3" y="196.8">RSKRX130 [Micon]</text>
<text x="71.2" y="202.3">GROUND</text>
<text x="87.2" y="202.3">GROUND</text>
<text x="228.2" y="200.4">Size</text>
<text x="235.3" y="200.4">Document Number</text>
<text x="235.3" y="202.2">R20UT3443EG0100</text>
<text x="286.8" y="200.4">Rev</text>
<text x="288.6" y="202.2">1.00</text>
<text x="228.2" y="205.7">Date:</text>
<text x="237.4" y="205.7">Wednesday, October 28, 2015</text>
<text x="263.7" y="205.7">Sheet</text>
<text x="272.6" y="205.7">2</text>
<text x="277.9" y="205.7">of</text>
<text x="283.3" y="205.7">8</text>
</g>
<g font-size="1.6" fill="#000080">
<text x="85.4" y="21">U1</text>
<text x="88.9" y="21">RX130-80pin</text>
<text x="69.4" y="29.9">C48</text>
<text x="135.2" y="24.5">R67</text>
<text x="140.5" y="24.5">0R(DNF) R68</text>
<text x="152.9" y="24.5">0R(DNF)</text>
<text x="185" y="24.5">R64</text>
<text x="190.3" y="24.5">0R</text>
<text x="197.4" y="24.5">R55</text>
<text x="202.7" y="24.5">0R(DNF)</text>
<text x="69.4" y="31.6">4.7uF_3216</text>
<text x="229.4" y="33.4">R90</text>
<text x="229.4" y="35.2">0R(DNF)</text>
<text x="243.6" y="33.4">R91</text>
<text x="243.6" y="35.2">0R</text>
<text x="128.1" y="49.4">C21</text>
<text x="128.1" y="51.2">100nF(DNF)10nF(DNF)</text>
<text x="136.9" y="49.4">C20</text>
<text x="147.6" y="49.4">C22</text>
<text x="165.4" y="51.2">C19</text>
<text x="165.4" y="53">100nF</text>
<text x="176.1" y="51.2">C18</text>
<text x="176.1" y="53">10nF</text>
<text x="185" y="53">10uF</text>
<text x="208.1" y="51.2">R65</text>
<text x="213.4" y="51.2">0R</text>
<text x="225.8" y="49.4">RV1</text>
<text x="225.8" y="51.2">10K</text>
<text x="234.7" y="51.2">C36</text>
<text x="234.7" y="53">100nF</text>
<text x="243.6" y="53">10uF</text>
<text x="211.6" y="54.8">C37</text>
<text x="211.6" y="56.5">100nF</text>
<text x="131.6" y="69">R71</text>
<text x="136.9" y="69">0R(DNF)</text>
<text x="151.2" y="69">R73</text>
<text x="156.5" y="69">0R(DNF)</text>
<text x="190.3" y="69">R52</text>
<text x="195.6" y="69">0R</text>
<text x="222.3" y="69">R54</text>
<text x="227.6" y="69">0R(DNF)</text>
<text x="51.6" y="72.5">R177</text>
<text x="56.9" y="72.5">0R</text>
<text x="136.9" y="97.4">R76</text>
<text x="136.9" y="101">R170</text>
<text x="142.3" y="101">560R</text>
<text x="142.3" y="97.4">0R</text>
<text x="136.9" y="102.8">R171</text>
<text x="136.9" y="104.5">R172</text>
<text x="136.9" y="106.3">R173</text>
<text x="142.3" y="102.8">560R</text>
<text x="142.3" y="104.5">560R</text>
<text x="142.3" y="106.3">560R</text>
<text x="51.6" y="109.9">R175</text>
<text x="51.6" y="108.1">R174</text>
<text x="51.6" y="113.4">R59</text>
<text x="56.9" y="109.9">560R</text>
<text x="56.9" y="108.1">560R</text>
<text x="56.9" y="113.4">0R(DNF)</text>
<text x="136.9" y="111.7">R62</text>
<text x="136.9" y="109.9">R63</text>
<text x="136.9" y="113.4">R61</text>
<text x="142.3" y="111.7">0R(DNF)</text>
<text x="142.3" y="109.9">0R(DNF)</text>
<text x="142.3" y="113.4">0R(DNF)</text>
<text x="51.6" y="115.2">R58</text>
<text x="56.9" y="115.2">0R(DNF)</text>
<text x="136.9" y="115.2">R60</text>
<text x="142.3" y="115.2">0R(DNF)</text>
<text x="136.9" y="124.1">R47</text>
<text x="142.3" y="124.1">0R(DNF)</text>
<text x="197.4" y="125">C15</text>
<text x="51.6" y="127.7">R82</text>
<text x="56.9" y="127.7">0R</text>
<text x="136.9" y="127.7">R45</text>
<text x="142.3" y="127.7">0R</text>
<text x="51.6" y="136.5">R80</text>
<text x="56.9" y="136.5">0R</text>
<text x="174.3" y="134.8">TBD(DNF)</text>
<text x="179.6" y="133">R44</text>
<text x="194.9" y="133">X1</text>
<text x="194.9" y="135.1">8MHz</text>
<text x="197.4" y="132.3">5pF</text>
<text x="51.6" y="140.1">R81</text>
<text x="56.9" y="140.1">0R</text>
<text x="136.9" y="141.9">R42</text>
<text x="136.9" y="138.3">R41</text>
<text x="142.3" y="141.9">0R</text>
<text x="142.3" y="138.3">0R(DNF)</text>
<text x="197.4" y="139.2">C14</text>
<text x="174.3" y="148.1">C13</text>
<text x="197.4" y="146.5">5pF</text>
<text x="51.6" y="154.3">R79</text>
<text x="56.9" y="154.3">0R</text>
<text x="144.1" y="150.8">R49</text>
<text x="149.4" y="150.8">0R</text>
<text x="174.3" y="155.4">8pF</text>
<text x="51.6" y="161.4">R78</text>
<text x="56.9" y="161.4">0R(DNF)</text>
<text x="145.8" y="157.9">TBD(DNF)</text>
<text x="151.2" y="156.1">R46</text>
<text x="144.1" y="166.8">R48</text>
<text x="149.4" y="166.8">0R</text>
<text x="174.3" y="164.1">C12</text>
<text x="142.3" y="172.1">R50</text>
<text x="142.3" y="173.9">TBD(DNF)</text>
<text x="156.5" y="172.1">X2</text>
<text x="174.3" y="171.4">5pF</text>
<text x="48" y="177.4">C29</text>
<text x="115.6" y="177.4">TBD(DNF)</text>
<text x="120.9" y="175.7">C31</text>
<text x="156.5" y="174.2">SSP-T7-FL(32.768kHz CL=3.7pF)</text>
<text x="48" y="181">TBD(DNF)</text>
<text x="56.9" y="182.8">C28</text>
<text x="56.9" y="186.3">TBD(DNF)</text>
<text x="65.8" y="188.1">C30</text>
<text x="65.8" y="191.7">TBD(DNF)</text>
<text x="76.5" y="191.7">C49</text>
<text x="92.5" y="191.7">C46</text>
<text x="113.8" y="191.7">C25</text>
<text x="74.7" y="195.2">TBD(DNF)</text>
<text x="92.5" y="193.4">100nF</text>
<text x="103.2" y="193.4">1uF</text>
<text x="113.8" y="193.4">100nF</text>
<text x="124.5" y="193.4">1uF</text>
</g>
<g font-size="1.6" fill="#004080">
<text x="86.3" y="29.2">VCC</text>
<text x="86.3" y="27.4">VCC</text>
<text x="115" y="27.4">VSS</text>
<text x="115" y="29.2">VSS</text>
<text x="86.3" y="34.5">VCL</text>
<text x="86.3" y="43.4">MD</text>
<text x="86.3" y="45.2">RES#</text>
<text x="108.7" y="45.2">VREFH0/PJ6</text>
<text x="112.9" y="43.4">AVCC0</text>
<text x="86.3" y="50.5">P07</text>
<text x="86.3" y="52.3">P06</text>
<text x="86.3" y="54.1">P05</text>
<text x="86.3" y="55.8">P04</text>
<text x="86.3" y="57.6">P03</text>
<text x="86.3" y="64.7">P15</text>
<text x="86.3" y="62.9">P16</text>
<text x="86.3" y="61.2">P17</text>
<text x="109" y="64.7">VREFL0/PJ7</text>
<text x="113.1" y="62.9">AVSS0</text>
<text x="86.3" y="70.1">P12</text>
<text x="86.3" y="68.3">P13</text>
<text x="86.3" y="66.5">P14</text>
<text x="86.3" y="73.6">P27</text>
<text x="86.3" y="75.4">P26</text>
<text x="86.3" y="77.2">P21</text>
<text x="86.3" y="82.5">P35</text>
<text x="86.3" y="79">P20</text>
<text x="115.1" y="82.5">PD2</text>
<text x="86.3" y="89.6">P30</text>
<text x="86.3" y="87.8">P31</text>
<text x="86.3" y="86.1">P32</text>
<text x="86.3" y="84.3">P34</text>
<text x="115.1" y="86.1">PD0</text>
<text x="115.1" y="84.3">PD1</text>
<text x="115.2" y="89.6">PE5</text>
<text x="86.3" y="95">P46</text>
<text x="86.3" y="93.2">P47</text>
<text x="115.2" y="95">PE2</text>
<text x="115.2" y="93.2">PE3</text>
<text x="115.2" y="91.4">PE4</text>
<text x="86.3" y="100.3">P43</text>
<text x="86.3" y="98.5">P44</text>
<text x="86.3" y="96.7">P45</text>
<text x="115.2" y="98.5">PE0</text>
<text x="115.2" y="96.7">PE1</text>
<text x="86.3" y="105.6">P40</text>
<text x="86.3" y="103.8">P41</text>
<text x="86.3" y="102.1">P42</text>
<text x="115.1" y="107.4">PH0</text>
<text x="115.1" y="105.6">PH1</text>
<text x="115.1" y="103.8">PH2</text>
<text x="115.1" y="102.1">PH3</text>
<text x="86.3" y="109.2">P55</text>
<text x="86.3" y="111">P54</text>
<text x="86.3" y="119.8">PA6</text>
<text x="115.5" y="119.8">PJ1</text>
<text x="86.3" y="125.2">PA3</text>
<text x="86.3" y="123.4">PA4</text>
<text x="86.3" y="121.6">PA5</text>
<text x="109.9" y="125.2">EXTAL/P36</text>
<text x="86.3" y="130.5">PA0</text>
<text x="86.3" y="128.7">PA1</text>
<text x="86.3" y="127">PA2</text>
<text x="86.3" y="137.6">PB5</text>
<text x="86.3" y="135.8">PB6</text>
<text x="86.3" y="134.1">PB7</text>
<text x="192.8" y="137.8" transform="rotate(-90 192.8 137.8)">1</text>
<text x="192.8" y="133.4" transform="rotate(-90 192.8 133.4)">2</text>
<text x="86.3" y="143">PB2</text>
<text x="86.3" y="141.2">PB3</text>
<text x="86.3" y="139.4">PB4</text>
<text x="111" y="139.4">XTAL/P37</text>
<text x="86.3" y="146.5">PB0</text>
<text x="86.3" y="144.7">PB1</text>
<text x="86.3" y="155.4">PC4</text>
<text x="86.3" y="153.6">PC5</text>
<text x="86.3" y="151.8">PC6</text>
<text x="86.3" y="150.1">PC7</text>
<text x="114.5" y="151.8">XCIN</text>
<text x="86.3" y="159">PC2</text>
<text x="86.3" y="157.2">PC3</text>
<text x="162.6" y="156.5" transform="rotate(-90 162.6 156.5)">4</text>
<text x="166.1" y="156.5" transform="rotate(-90 166.1 156.5)">3</text>
<text x="112.7" y="167.9">XCOUT</text>
<text x="162.6" y="162.7" transform="rotate(-90 162.6 162.7)">1</text>
<text x="166.1" y="162.7" transform="rotate(-90 166.1 162.7)">2</text>
</g>
<g font-size="1.6" fill="#00f">
<text x="146.4" y="51.2">+ 10uF(DNF)</text>
<text x="183.7" y="51.2">+ C17</text>
<text x="242.4" y="51.2">+ C35</text>
<text x="101.9" y="191.7">+ C47</text>
<text x="123.3" y="191.7">+ C32</text>
</g>
<g font-size="1.3">
<text x="30.8" y="1.3">5</text>
<text x="88.9" y="1.3">4</text>
<text x="147" y="1.3">3</text>
<text x="205" y="1.3">2</text>
<text x="263.1" y="1.3">1</text>
<text x=".5" y="28.4">D</text>
<text x="292.6" y="28.4">D</text>
<text x=".5" y="79.5">C</text>
<text x="292.6" y="79.5">C</text>
<text x=".5" y="130.6">B</text>
<text x="292.6" y="130.6">B</text>
<text x=".5" y="181.7">A</text>
<text x="292.6" y="181.7">A</text>
<text x="30.8" y="207.4">5</text>
<text x="88.9" y="207.4">4</text>
<text x="147" y="207.4">3</text>
<text x="205" y="207.4">2</text>
<text x="263.1" y="207.4">1</text>
</g>
</svg>
